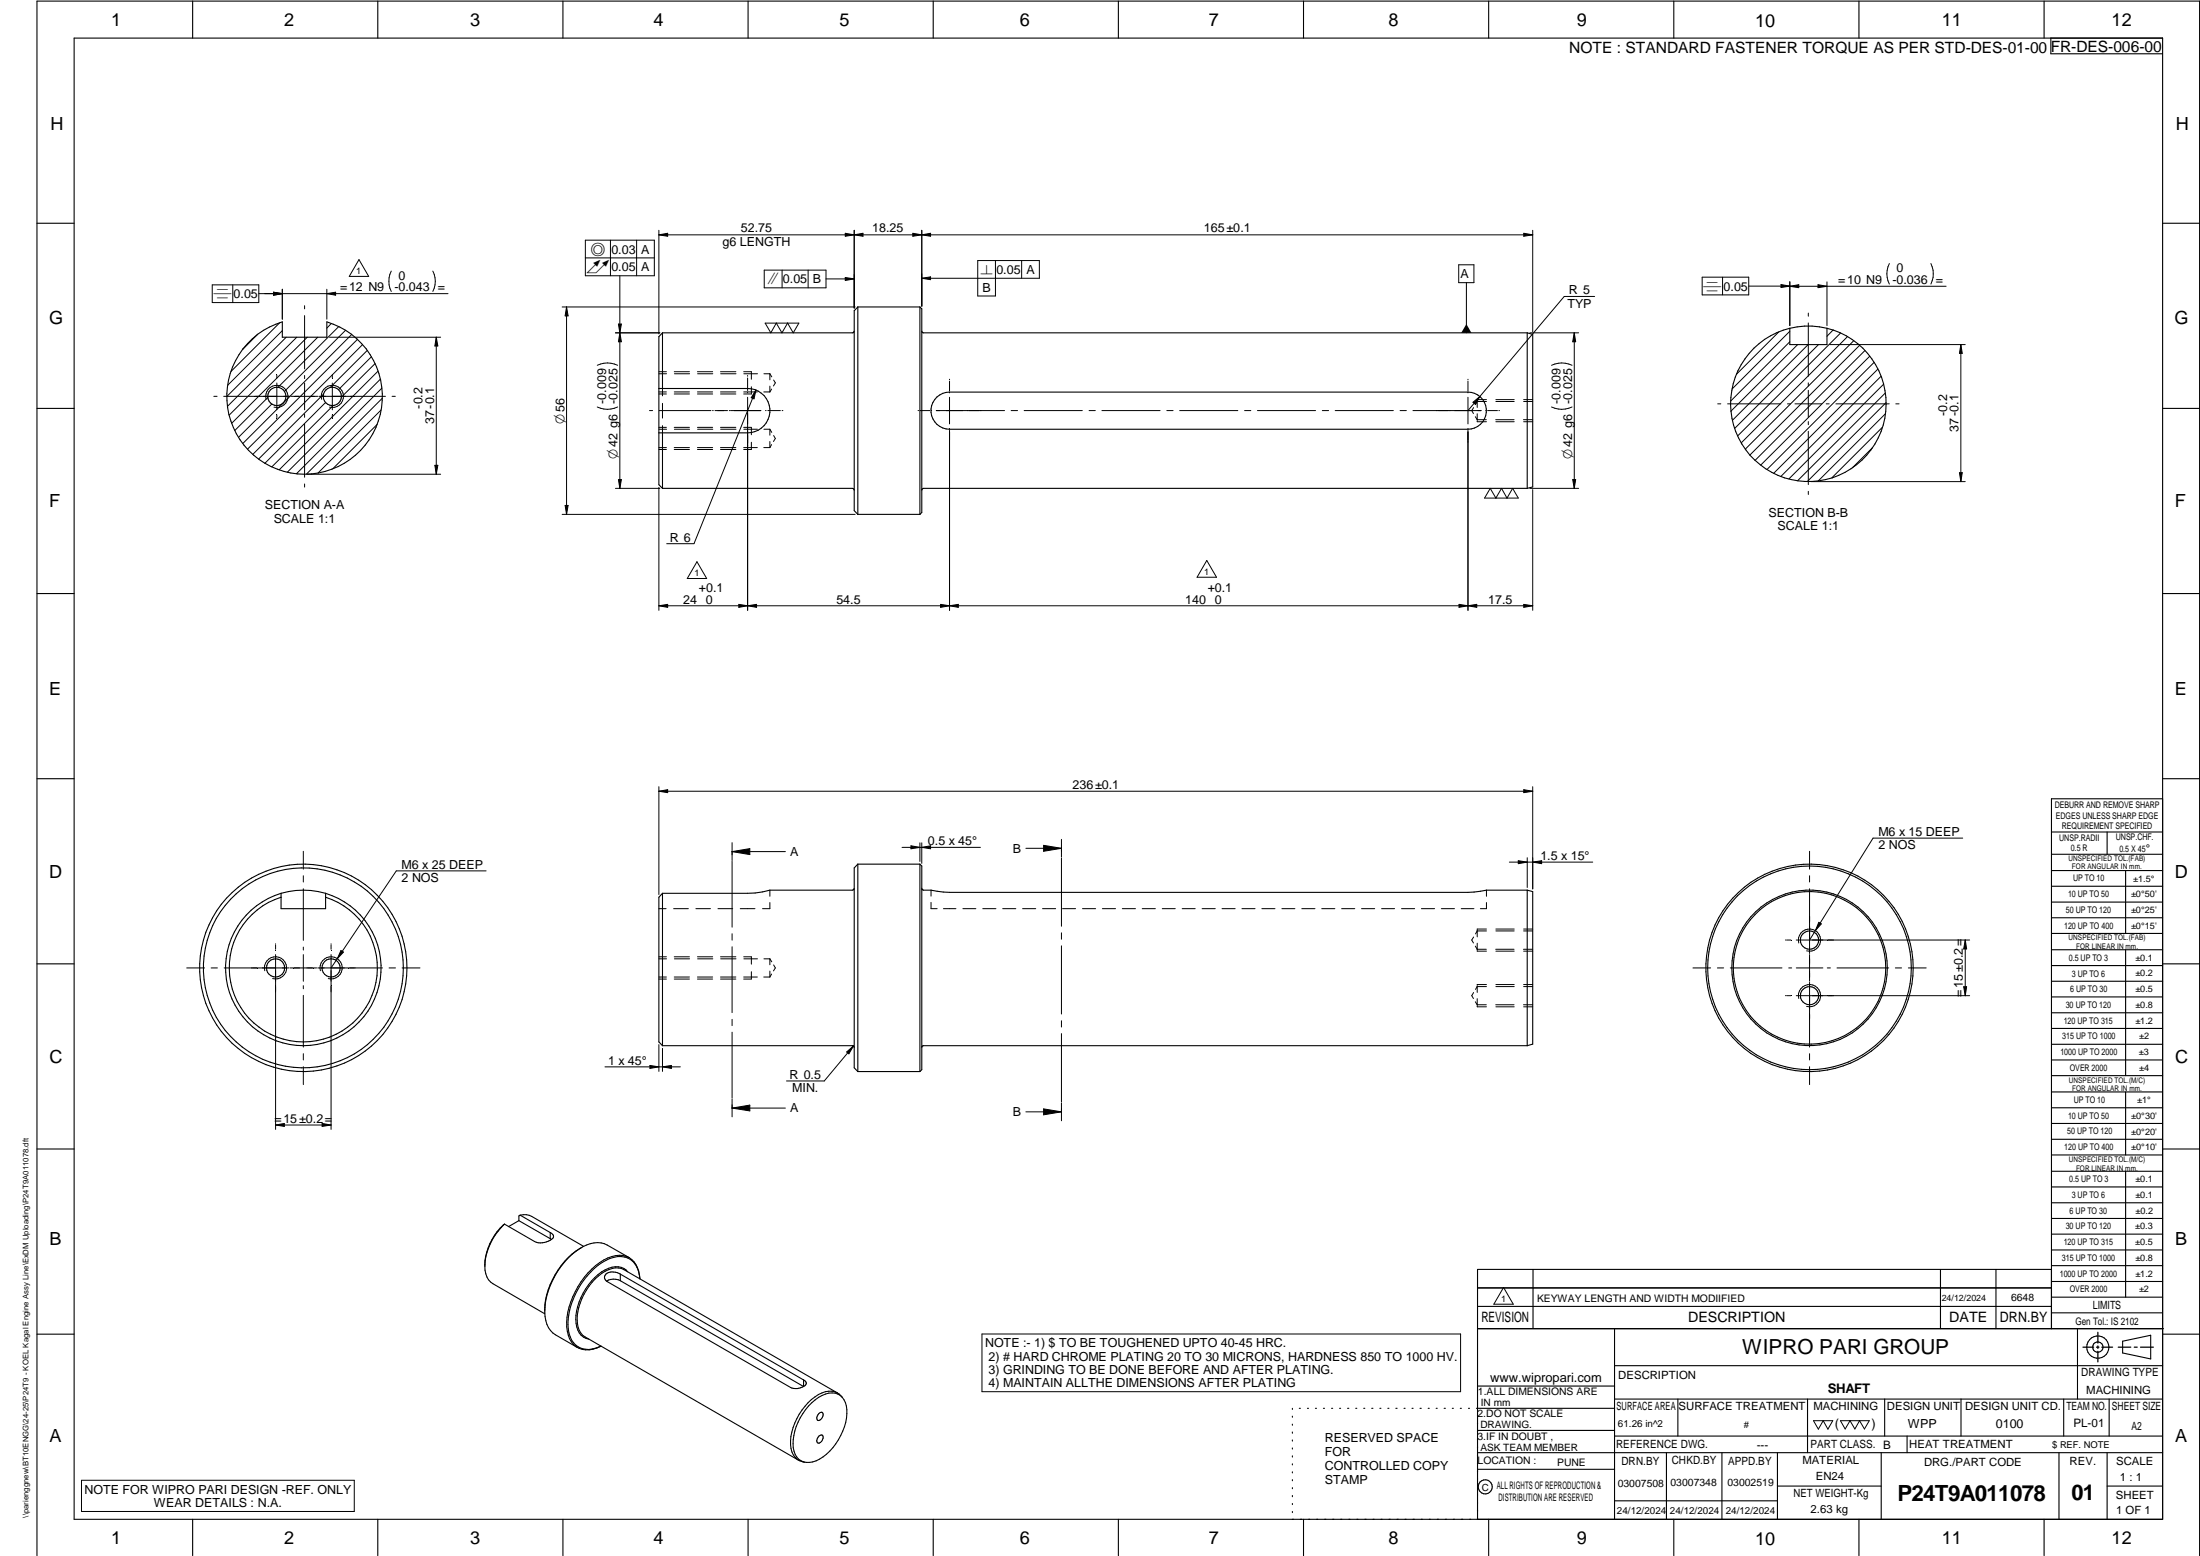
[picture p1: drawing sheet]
<svg xmlns="http://www.w3.org/2000/svg" width="594mm" height="420mm" viewBox="0 0 594 420" stroke-linecap="round" stroke-linejoin="round" font-family="sans-serif">
<g fill="none" stroke="#000" stroke-width=".3">
<path d="M20 10.3h564v400h-564zM52 .3v10M102 .3v10M152 .3v10M202 .3v10M252 .3v10M302 .3v10M352 .3v10M402 .3v10M452 .3v10M502 .3v10M552 .3v10"/>
<path d="M553.8 10.3v4.2h30.1M10 60.3h10M584 60.3h10M66.8 92.8a20.6 20.6 0 0 1 9.4-5.9v4.2h12.1v-4.2a21 21 0 0 1 13 29.1 21 21 0 0 1-30.8 8.4 21 21 0 0 1-3.7-31.6zM178.9 89.9l-1 1v40l1 1M178.9 89.9v15M230.7 89.4l-.3 .4-.2 .1h-51.3M231.6 82.9v56M231.6 82.9l-.9 1v54l.9 1M231.6 82.9h16.8M248.4 82.9v56M248.4 82.9l.5 .5v55l-.5 .5"/>
<path d="M248.9 89.4l.5 .5h163M412.4 89.9l1.5 .4v41.2l-1.5 .4M412.4 89.9v42M483.3 88.6v4.4h10v-4.4M483.3 88.6a21 21 0 0 0-12.3 32.4 21 21 0 0 0 34.6 0 21 21 0 0 0-12.3-32.4M493.3 88.6a20.7 20.7 0 0 0-10 0M10 110.3h10M177.9 104.9h24a6 6 0 0 1 6 6 6 6 0 0 1-6 6h-24M178.9 116.9v15M253 107.2a5 5 0 0 1 3.4-1.3h140a5 5 0 0 1 5 5 5 5 0 0 1-5 5h-140a5 5 0 0 1-4.7-3.2 5 5 0 0 1 1.3-5.5zM584 110.3h10M178.9 131.9h51.3l.5 .5"/>
<path d="M231.6 138.9h16.8M412.4 131.9h-163l-.4 .2-.1 .3M10 160.3h10M584 160.3h10M10 210.3h10M584 215.7h-30v143.1M584 210.3h10M230.7 239.9l-.5 .5h-22.3l-4 .7-2 .1h-23M231.6 233.3v56M231.6 233.3l-.9 1.1v53.9l.9 1M231.6 233.3h16.8M248.4 233.3v56"/>
<path d="M248.4 233.3l.5 .5v55l-.5 .5M248.9 239.9l.1 .2 .4 .3h2l5 .6h140l5-.6M554 224.7h30M554 230.7h30M554 235.1h30M554 239.3h30M569 224.7v6M574 235.1v17M75.9 241.2v4.2h12v-4.2M75.9 241.2a21 21 0 0 0-11.1 32.4 21 21 0 0 0 34.2 0 21 21 0 0 0-11.1-32.4M87.9 241.2a21.8 21.8 0 0 0-12 0M87.9 242.3a20 20 0 0 1 10.2 30.8 20 20 0 0 1-32.4 0 20 20 0 0 1 10.2-30.8"/>
<path d="M178.9 241.2l-1 1.1v39l1 1.1M178.9 241.2v41.2M401.4 240.4h11M412.4 240.4l1.5 .3v41.2l-1.5 .5M412.4 240.4v42M554 243.6h30M554 247.8h30M554 252.1h30M554 256.5h30M574 256.5v33.9M10 260.3h10M554 260.7h30"/>
<path d="M554 265h30M554 269.2h30M554 273.5h30M554 277.7h30M584 260.3h10M178.9 282.4h51.3h.2l.3 .4M231.6 289.3h16.8M412.4 282.4h-163l-.5 .4M554 282h30M554 286.2h30M554 290.4h30M554 294.9h30"/>
<path d="M554 299.1h30M574 294.9v17M10 310.3h10M554 303.4h30M554 307.6h30M554 311.9h30M554 316.3h30M574 316.3v34M584 310.3h10M136.2 330.5a15.2 15.2 0 0 0-5.3 11.3M136.2 330.5a16.3 16.3 0 0 0-5.2 12.5 4.8 4.8 0 0 0 2.1 3.6l14 8.2M136.2 330.5l8.1 4.7a4.5 4.5 0 0 0 5.1-1.1 1.05 1.05 0 0 0-.8-1.3"/>
<path d="M140.1 329.6l-2.8 1.6M140.1 329.6l8.5 4.9M140.5 328.1a4.2 4.2 0 0 1 3.1 .4l14 8M140.5 328.1l-.4 .2v1.3M140.5 328.1l8.1 4.7M148.6 334.5l.3 .2M148.6 332.8v1.7M157 336.9a20.9 20.9 0 0 0-9.9 17.4 6.9 6.9 0 0 0 2.9 6.1l5.9 3.5M169.9 339.6l-5.9-3.4a7.4 7.4 0 0 0-7.8 1.2 21.9 21.9 0 0 0-9.1 15.7M169.9 339.6a6.7 6.7 0 0 1 2.9 5.7 5.7 5.7 0 0 0-5-6 12.3 12.3 0 0 0-9.3 5.3 19.4 19.4 0 0 0-4.9 15.3 5.3 5.3 0 0 0 7.6 4l1.1-.4M169.9 339.6a7.6 7.6 0 0 0-7.9 1.3 21.9 21.9 0 0 0-9 17.4 5.9 5.9 0 0 0 5.1 6.2 8 8 0 0 0 4.2-1M554 320.5h30"/>
<path d="M554 324.8h30M554 329h30M554 333.2h30M554 337.5h30M147.1 353.6v.4M167.5 344l49.5 28.6M167.5 345.8a3.8 3.8 0 0 0-3.7 .1M167.5 344v1.8M167.5 345.8l49.5 28.6M167.5 344a3.2 3.2 0 0 0-4.1 .3 1.2 1.2 0 0 0 .6 1.8l49.5 28.5a3.9 3.9 0 0 0 3.5-.2M169.5 343.4a4.6 4.6 0 0 0-6.1-.5 16.3 16.3 0 0 0-7.8 14.4 4.4 4.4 0 0 0 3.4 4.3M399 358.8h185.2"/>
<path d="M399 352.8h155M399 347.8h155M414 342.8v16M436 358.8v51.5M524 342.8v16M539 342.8v16M554 341.8h30M554 346h30M554 350.3h30M554 354.5h30M554 342.8h-155v67.5M561 358.8v19"/>
<path d="M10 360.3h10M217 372.6v1.8M217 372.6a.9 .9 0 0 1 .8 .9 .9 .9 0 0 1-.8 .9M218.3 379.6a8.6 8.6 0 0 1 7.2-3.4 4.8 4.8 0 0 1 3.2 5.5 15.8 15.8 0 0 1-8.3 12.8 4.2 4.2 0 0 1-6.2-3.6 15.3 15.3 0 0 1 4.1-11.3zM226.1 376.1l-57.6-33.2a6.2 6.2 0 0 0-6.8 1.6 15.8 15.8 0 0 0-5.8 13 4.6 4.6 0 0 0 2.1 3.5l57.6 33.3M226.1 376.1l1.4 1.2M226.1 376.1a5.6 5.6 0 0 0-6 1.1 16.4 16.4 0 0 0-6.6 12.9 4.5 4.5 0 0 0 3.8 4.7M399 374.3h37M436 368.8h148M436 377.8h148M453.1 377.8v10M488.1 377.8v14.5"/>
<path d="M508.9 377.8v10M529.5 377.8v10M557.3 377.8v10M569.5 377.8v10M573.2 362.2l7.6-1.6v6.3l-7.6-1.6zM584 360.3h10M221.1 381.7l.9-.3a1.38 1.38 0 0 1-1.3 2.1 1.36 1.36 0 0 1 .4-1.8zM221.1 387.8l.9-.3a1.47 1.47 0 0 1-1.1 2.2 1.18 1.18 0 0 1 .2-1.9zM349 380.3v.3M349 382.4v.3M349 384.6v.3M349 386.7v.3"/>
<path d="M349 388.8v.3M349 391v.3M349 393.1v.3M349 395.3v.3M349 397.4v.3M349 399.5v.3M350.9 380.3h.2M353.1 380.3h.2M355.2 380.3h.3M357.4 380.3h.3M359.6 380.3h.3M361.7 380.3h.3"/>
<path d="M363.9 380.3h.3M366.1 380.3h.3M368.3 380.3h.2M370.4 380.3h.3M372.6 380.3h.3M374.8 380.3h.3M376.9 380.3h.4M379.1 380.3h.3M381.3 380.3h.3M383.4 380.3h.4M385.6 380.3h.3M387.8 380.3h.3"/>
<path d="M390 380.3h.3M392.2 380.3h.3M394.3 380.3h.3M396.5 380.3h.3M398.7 380.3h37.3M399 386.2h37M399 396.7h37M436 387.8h148M450 392.3v18M465 392.3v18M480 392.3v18M508 392.3v18"/>
<path d="M515 387.8v4.5M556 392.3v18M569 392.3v18M584 392.3h-185M52 410.3v9.7M102 410.3v9.7M152 410.3v9.7M202 410.3v9.7M252 410.3v9.7M302 410.3v9.7M349 401.7v.3M349 403.8v.4"/>
<path d="M349 406v.3M349 408.1v.3M352 410.3v9.7M402 410.3v9.7M436 405.3h44M452 410.3v9.7M480 401.3h28M502 410.3v9.7M552 410.3v9.7M569 401.3h15M10 420v-419.7h584v419.7"/>
<circle cx="74.7" cy="107" r="2.46"/>
<circle cx="89.7" cy="107" r="2.46"/>
<circle cx="488.6" cy="253.9" r="2.46"/>
<circle cx="74.4" cy="261.3" r="2.46"/>
<circle cx="81.9" cy="261.3" r="28"/>
<circle cx="81.9" cy="261.3" r="27"/>
<circle cx="89.4" cy="261.3" r="2.46"/>
<circle cx="488.6" cy="261.3" r="21"/>
<circle cx="488.6" cy="261.3" r="20.6"/>
<circle cx="488.6" cy="261.3" r="27.5"/>
<circle cx="488.6" cy="261.3" r="28"/>
<circle cx="488.7" cy="268.9" r="2.45"/>
<circle cx="566.5" cy="363.8" r="2.99"/>
<circle cx="566.5" cy="363.7" r="1.41"/>
<circle cx="401.1" cy="401.5" r="1.9"/>
</g>
<g fill="none" stroke="#000" stroke-width=".27">
<path d="M57.3 76.9h12.6v4.8h-12.6zM62.9 76.9v4.8M69.9 79.3h51.1M73.9 78.9l2.3 .4-2.3 .4zM76.2 78.1v8.1M88.3 78.1v8.1M88.3 79.3l2.3-.4v.8zM96.9 70.1l2.7 4.5h-5.3zM105.7 73.2a6.3 6.3 0 0 0 0 5.5M116.9 73.2a5.9 5.9 0 0 1 0 5.5M158.1 69.6h18.6M158.1 64.9h18.6v9.6h-18.6z"/>
<path d="M164.8 64.9v9.6M167.4 74.5v57.4M171.9 64.9v9.6M177.9 62.2v28M177.9 63.4l2.4-.4v.8zM177.9 63.4h236M206.4 72.9h16.6v4.8h-16.6zM211.2 72.9v4.8M218.2 72.9v4.8M223 75.3h7.7M228.3 63l2.4 .4-2.4 .4zM228.3 74.9l2.4 .4-2.4 .4z"/>
<path d="M230.7 62.2v21M230.7 63.4l2.3-.4v.8zM246.5 63l2.4 .4-2.4 .4zM248.9 62.2v20.5M248.9 75.1l2.4-.3v.7zM248.9 63.4l2.4-.4v.8zM268.8 70.4v9.5h-4.8v-9.5h16.7v4.7h-31.8M275.9 70.4v4.7M393.9 71.5h4.1v4.8h-4.1zM396 76.3v13.6M411.5 63l2.4 .4-2.4 .4zM413.9 62.2v27.4"/>
<path d="M459.6 74.8h12.6v4.8h-12.6zM465.2 74.8v4.8M472.2 77.3h11.1M480.9 76.8l2.4 .5-2.4 .3zM483.3 77.3l2.4-.4v.8zM483.3 76v11.9M483.3 77.3h42.2M490.9 76.9l2.4 .4-2.4 .4zM493.3 76.1v11.8M510.2 71.2a6 6 0 0 0 0 5.5M521.4 71.2a6.4 6.4 0 0 1 0 5.5M69.5 90.4l-3.9 3.9"/>
<path d="M75.5 87.2l-13.1 13.1M76.2 89.3l-14.7 14.8M77.3 91.1l-16.1 16M80.1 91.1l-18.7 18.6M82.2 82.5v.9M82.2 85.2v14.4M83 91.1l-21.1 21M85.8 91.1l-23.2 23.2M89 91.1h30M89.5 87.3l-1.2 1.3M91.5 88.2l-16.4 16.4M93.3 89.2l-16.5 16.5"/>
<path d="M94.9 90.3l-29.3 29.5M96.5 91.7l-29.7 29.6M97.9 93l-29.6 29.7M99.2 94.6l-10.1 10M100.3 96.4l-8.9 8.8M101.3 98.2l-9.1 9.1M117.8 91.1l.4 2.3h-.8zM117.8 91.1v37M151.8 82.9h79.1M153 82.9l.4 2.4h-.8zM153 82.9v56M161.3 98.6a6.3 6.3 0 0 1 5.5 0"/>
<path d="M166.2 89.9h12M167 87.5h.8l-.4 2.4zM167.4 89.9l.4 2.4h-.8zM206.6 87.2h9.1l-1.5 2.7-1.5-2.7-1.5 2.7-1.6-2.7-1.5 2.7zM413.1 89.9h13.2M419 98.6a6.4 6.4 0 0 1 5.5 0M425.1 89.9l.4 2.4h-.8zM425.1 89.9v42M430.6 80.1h-8.2l-26 30.8M480.3 89.6l-11.4 11.4M483.3 89.5l-15.6 15.6M483.3 92.3l-15.9 16"/>
<path d="M485.4 93l-18 18M488.3 93l-20.5 20.5M488.3 84.5v.9M488.3 87.2v14.4M491.1 93l-22.7 22.7M494.1 93h36.6M495 89.1l-1.7 1.7M497 89.9l-27.8 27.8M498.9 90.9l-28.7 28.7M500.6 92l-29.3 29.3M502.2 93.3l-29.6 29.6M503.6 94.7l-29.6 29.6"/>
<path d="M504.9 96.2l-29.5 29.4M506.1 97.8l-29 29M507.1 99.7l-28.1 28.1M529.5 93l.4 2.4h-.8zM529.5 93v37M57.7 107h.9M60.4 107h18M71.8 107.8a3 3 0 0 1 2.6-3.8 3 3 0 0 1 3.3 3.3 3 3 0 0 1-3.7 2.6M72.3 107.3l-8.9 8.9M73.4 109.1l-9 9M74.8 101.3v.8M74.8 103.4v7.3"/>
<path d="M74.8 112v.8M78.6 107h7.2M82.2 103.4v7.3M82.2 101.4v.8M82.2 111.8v.9M82.2 114.5v14.4M86.1 107h18M86.9 107.8a3 3 0 0 1 2.6-3.7 3 3 0 0 1 3.2 3.2 3 3 0 0 1-3.7 2.6M87.4 106.4l-17.6 17.6M87.9 108.7l-16.4 16.4M89.7 101.3v.8M89.7 103.4v7.3"/>
<path d="M89.7 112v.8M90 109.5l-16.6 16.6M101.8 114.6l-12 12M102.1 100.2l-26.7 26.7M102.7 102.4l-25.1 25.1M102.9 110.7l-17 17M103.1 104.8l-23.1 23.1M103.2 107.5l-20.4 20.5M105.9 107h.9M161.3 109.9a6.3 6.3 0 0 0 5.5 0M175.4 110.9h.8M177.9 100.4h2.1"/>
<path d="M177.9 106.4h2.1M177.9 105.8h2.1M177.9 115.4h2.1M177.9 100.9h2.1M177.9 115.9h2.1M178 110.9h14M178.9 104.9v2M178.9 108.9v4M178.9 114.9v2M182.1 100.4h4.1M182.1 106.4h4.1M182.1 105.8h4.1"/>
<path d="M182.1 115.4h4.1M182.1 100.9h4.1M182.1 115.9h4.1M188.3 100.4h4.1M188.3 106.4h4.1M188.3 105.8h4.1M188.3 115.4h4.1M188.4 100.9h4.1M188.4 115.9h4.1M192.4 110.9h.2M193.1 110.9h3.4M194.6 100.4h4.1"/>
<path d="M194.6 106.4h4.1M194.6 105.8h4.1M194.6 115.4h4.1M194.6 100.9h4.1M194.6 115.9h4.1M196.9 110.9h.2M197.3 110.9h8.2M200.8 100.4h2.1v2M200.8 115.4h2.1v2M200.8 105.8h3.7M200.9 100.9h3.6M200.9 115.9h3.6"/>
<path d="M201.9 101.4v.2M201.9 102.1v3.4M201.9 105.9v.2M201.9 107.3v57.5M202.9 104.4v2h-2.1M202.9 119.4v2h-2.1M204.1 105.3l-16.7 41.5h-7.4M204.1 105.3l-.5 2.4-.7-.3zM206.2 105.8h1.7M206.3 100.9h1.6M206.3 115.9h1.6M206.7 110.9h.2"/>
<path d="M207.3 110.9h3.4M207.9 100.9l.5 .9M207.9 115.9l.5 .9M207.9 100.9v1.7M207.9 104.3v1.5M207.9 115.9v1.6M207.9 119.2v1.7M208.4 105.1l-.5 .7M208.9 102.6l.5 .8-.5 .8M208.9 117.6l.5 .8-.5 .8M211.2 110.9h.2M247.9 110.9h.2"/>
<path d="M248.4 110.9h2.7M251.5 110.9h.1M256.4 102.4v.2M256.4 103v2.6M256.4 106v.1M256.4 107.3v7.2M256.4 115.7v.1M256.4 116.2v48.6M271.3 110.9h-18.5M273 110.9h1.8M276.6 110.9h15.7M294.1 110.9h1.7"/>
<path d="M297.6 110.9h15.7M315.1 110.9h1.7M318.6 110.9h15.7M336.1 110.9h1.7M339.5 110.9h15.8M357.1 110.9h1.7M360.5 110.9h15.8M378.1 110.9h1.7M381.5 110.9h18.5M396.4 107.3v7.2M396.4 102.4v.2M396.4 103v2.6"/>
<path d="M396.4 106v.1M396.4 115.7v.1M396.4 116.2v48.6M397.8 108.6l1.8-1.5-1.2 2.1zM397.9 110.1l-.5 .8 .5 .8M398.4 112.5l.5 .8h2.5M398.9 111.7v1.8M398.9 108.2v1.8M398.9 113.7l2.5 .2M401.2 110.9h.1M401.4 107.9l-2.5 .1M401.4 108.4h-2.5l-.5 .8"/>
<path d="M401.7 110.9h2.7M403.9 113.3h4.9M403.9 108.4h5M403.9 113.9h5M403.9 107.9h5M404.7 110.9h.2M411.4 113.3h2.5M411.4 108.4h2.5M411.4 113.9h2.5M411.4 107.9h2.5M419 109.9a6.4 6.4 0 0 0 5.5 0M463.8 109.1h.9"/>
<path d="M466.5 109.1h14.4M482.7 109.1h.8M484.7 109.1h7.2M488.3 113.8v.9M488.3 116.5v14.4M488.3 103.4v.8M488.3 105.4v7.2M493.1 109.1h.8M495.8 109.1h14.4M508 101.6l-27.1 27.1M508.3 115.4l-13.6 13.6M508.6 103.8l-25.5 25.5"/>
<path d="M509.1 106.1l-23.7 23.7M509.1 111.7l-18.1 18.1M509.3 108.7l-21.2 21.3M511.9 109.1h.9M82.2 130.7v.8M83 128.1h36M117.4 125.6h.8l-.4 2.5zM151.8 138.9h79.1M152.6 136.5h.8l-.4 2.4zM166.2 131.9h12M167 129.5h.8l-.4 2.4zM177.9 120.9h2.1"/>
<path d="M177.9 121.4h2.1M177.9 131.6v33.2M182.1 120.9h4.1M182.1 121.4h4.1M188.3 120.9h4.1M188.3 121.4h4.1M194.6 120.9h4.1M194.6 121.4h4.1M200.8 120.9h3.7M206.2 120.9h1.7M208.4 120.1l-.5 .8M402.4 131.9l1.5 2.6 1.6-2.6 1.4 2.6 1.6-2.6 1.5 2.6h-9.1z"/>
<path d="M413.1 131.9h13.2M413.9 132.2v32.6M424.7 129.5h.8l-.4 2.4zM488.3 132.7v.8M489 130h41.7M505.7 120.9l-5.5 5.4M529.1 127.6h.8l-.4 2.4zM188.2 151.7l2.6 4.5h-5.2zM325.9 151.3l2.6 4.6h-5.2zM177.9 163.6l2.4-.4v.8zM177.9 163.6h236M199.5 163.2l2.4 .4-2.4 .4z"/>
<path d="M201.9 163.6l2.4-.4v.8zM254 163.2l2.4 .4-2.4 .4zM256.4 163.6l2.4-.4v.8zM394 163.2l2.4 .4-2.4 .4zM396.4 163.6l2.4-.4v.8zM411.5 163.2l2.4 .4-2.4 .4zM177.9 212.4v29.2M177.9 213.7h236M177.9 213.7l2.4-.5v.8zM411.5 213.2l2.4 .5-2.4 .3zM413.9 212.4v27.6M81.9 229.9v4.8"/>
<path d="M81.9 236.5v1.7M81.9 240v13.9M131.3 235.2h-24.3l-17.6 26.2M197.7 227.5v4.9M197.7 230h14.4M197.7 230l4.8-.8v1.6zM197.7 232.6v17.8M243.6 228.8h21.1M246 228.4l2.4 .4-2.4 .4zM248.4 227.6v5M248.9 227.6v5.5M248.9 228.8l2.4-.4v.8z"/>
<path d="M277 229.1h9.6M281.8 228.3l4.8 .8-4.8 .8zM286.6 226.7v4.7M286.6 231.7v18.4M407.6 232.8h22.5M410 232.4l2.4 .4-2.4 .4zM412.4 231.6v8M413.9 232.8l2.4-.4v.8zM488.6 229.9v4.8M488.6 236.5v1.7M488.6 240v17.5M530 226.3h-24.2l-17.2 27.5"/>
<path d="M74.4 254.8v.1M74.4 255.1v1.2M74.4 257.8v47.2M81.9 255.7v.8M81.9 257.8v7.2M89.4 254.8v.1M89.4 255.1v1.2M89.4 257.8v47.2M92.1 256.7l.6 .4-1.6 1.8zM177.9 258.4h2.1M177.9 258.9h2.1M177.9 245.4h2"/>
<path d="M181.9 245.4h4M182.1 258.4h4.1M182.1 258.9h4.1M187.9 245.4h3.9M188.3 258.4h4.1M188.4 258.9h4.1M193.9 245.4h4M194.6 258.4h4.1M194.6 258.9h4.1M197.7 252.1v1.8M197.7 255.7v17.7M199.9 245.4h4"/>
<path d="M200.8 258.4h2.1v1.9M204.5 258.9h-3.6M206.3 258.9h1.6M207.9 258.9l.5 .8M207.9 243.7v1.7h-2M207.9 240.4v1.6M207.9 258.9v1.6M251.4 243.7v1.7h1.7M251.4 240.4v1.6M254.8 245.4h3.3M260 245.4h3.5M265.4 245.4h3.5"/>
<path d="M270.8 245.4h3.5M276.1 245.4h3.6M281.5 245.4h3.6M286.6 251.9v1.7M286.6 255.4v18.4M286.9 245.4h3.5M292.3 245.4h3.6M297.7 245.4h3.5M303.1 245.4h3.5M308.4 245.4h3.6M313.9 245.4h3.5M319.2 245.4h3.5"/>
<path d="M324.6 245.4h3.6M330 245.4h3.5M335.4 245.4h3.5M340.7 245.4h3.6M346.2 245.4h3.5M351.5 245.4h3.6M356.9 245.4h3.6M362.3 245.4h3.5M367.7 245.4h3.5M373.1 245.4h3.5M378.5 245.4h3.5M383.8 245.4h3.6"/>
<path d="M389.2 245.4h3.6M394.6 245.4h3.4M397.9 253l-.5 .8 .5 .8M398.4 255.5l.5 .8h2.5M398.9 251.2v1.8M398.9 256.7v.1h2.5M398.9 254.7v1.8M401.4 250.9l-2.5 .1M401.4 251.4h-2.5l-.5 .8M401.4 243.7v1.7h-1.7M401.4 240.4v1.6M403.9 256.3h4.9"/>
<path d="M403.9 256.8h5M403.9 250.9h5M403.9 251.4h5M411.4 256.3h2.5M411.4 256.8h2.5M411.4 250.9h2.5M411.4 251.4h2.5M482.1 253.8h.1M482.4 253.8h1.2M485 253.8h46.9M488.6 257.8v7.2M490.2 251.3a3 3 0 0 1 1.2 3.7 3 3 0 0 1-3.6 1.8"/>
<path d="M490.2 251.3a3 3 0 0 0-3.4 .2 3 3 0 0 0-1.1 3.1M491.1 249l.7 .5-1.6 1.8zM530.7 253.8l.4 2.4h-.8zM530.7 253.8v15.1M50.4 261.4h4.8M57 261.4h1.7M60.5 261.4h17.5M71.5 262.1a3 3 0 0 1 2.6-3.7 3 3 0 0 1 3.3 3.2 3 3 0 0 1-3.8 2.6M78.3 261.4h7.2M81.9 266.1v.9M81.9 268.8v13.9M85.8 261.4h17.5"/>
<path d="M86.5 262.1a2.99 2.99 0 0 1 2.6-3.7 2.99 2.99 0 0 1 3.3 3.2 2.99 2.99 0 0 1-3.8 2.6M105.1 261.4h1.7M108.6 261.4h4.8M177.9 264.4h2.1M177.9 263.8h2.1M182.1 264.4h4.1M182.1 263.8h4.1M188.3 264.4h4.1M188.3 263.8h4.1M194.6 264.4h4.1M194.6 263.8h4.1M197.7 275.3v1.6"/>
<path d="M197.7 278.7v17.8M202.9 262.4v2h-2.1M204.5 263.8h-3.7M206.2 263.8h1.7M207.9 262.2v1.6M208.4 263l-.5 .8M208.9 260.6l.5 .8-.5 .8M286.6 275.6v1.7M286.6 279.1v18.5M397.9 268l-.5 .9 .5 .7M398.4 270.5l.5 .8h2.5M398.9 266.2v1.8"/>
<path d="M398.9 271.7v.2h2.5M398.9 269.7v1.8M401.4 265.9l-2.5 .1M401.4 266.4h-2.5l-.5 .8M403.9 271.3h4.9M403.9 271.9h5M403.9 265.9h5M403.9 266.4h5M411.4 271.3h2.5M411.4 271.9h2.5M411.4 265.9h2.5M411.4 266.4h2.5"/>
<path d="M457.2 261.4h4.7M463.8 261.4h1.6M467.2 261.4h14M482.1 268.9h.1M482.4 268.9h1.2M483 261.4h.8M485 261.4h7.2M485 268.9h46.9M485.7 269.6a3 3 0 0 1 2.7-3.7 3 3 0 0 1 3.2 3.2 3 3 0 0 1-3.8 2.6M488.6 265.3v17.4M493.4 261.4h.9M496.1 261.4h13.9"/>
<path d="M511.8 261.4h1.7M515.3 261.4h4.8M530.3 266.4h.8l-.4 2.5zM81.9 284.5v1.7M81.9 288v4.9M163.4 288.1h20.3M175.5 287.7l2.4 .4-2.4 .4zM177.9 282.1v7.2M178.9 288.1l2.4-.4v.8zM178.9 283.1v6.2M197.7 299.2l4.8-.8v1.6zM197.7 296.8v4.8"/>
<path d="M197.7 299.2h14.4M228.6 284.1l1.9-1.7-1.3 2.2zM230.5 282.4l-7.9 9.5h-10.2M281.8 299.4l4.8 .8-4.8 .8zM286.6 297.8v4.8M488.6 284.5v1.7M488.6 288v4.9M74.4 303.8h15M74.4 303.8l2.4-.4v.8zM87 303.4l2.4 .4-2.4 .4zM277 300.2h9.6M406 347.6l2.6 4.6h-5.2z"/>
<path d="M265.2 360.2h129.2v15.6h-129.2zM22 399.7h73.7v8.4h-73.7zM489.7 383.6h5.2l-1.3 2.3-1.3-2.3-1.3 2.3zM497 383.6h7.8l-1.3 2.3-1.3-2.3-1.3 2.3-1.3-2.3-1.3 2.3z"/>
</g>
<path d="M566.5 359.7v3M562.5 363.8h2.9M566.1 363.8h.7M566.5 363.4v.7M566.5 364.9v2.8M567.6 363.8h2.9M572 363.8h3.4M576.3 363.8h.8M578 363.8h3.5" fill="none" stroke="#000" stroke-width=".34"/>
<g fill="#000">
<path d="M73.9 78.9l2.3 .4-2.3 .4zM88.3 79.3l2.3-.4v.8zM177.9 63.4l2.4-.4v.8zM228.3 63l2.4 .4-2.4 .4zM228.3 74.9l2.4 .4-2.4 .4zM230.7 63.4l2.3-.4v.8zM246.5 63l2.4 .4-2.4 .4zM248.9 63.4l2.4-.4v.8zM248.9 75.1l2.4-.3v.7zM411.5 63l2.4 .4-2.4 .4zM480.9 76.8l2.4 .5-2.4 .3zM483.3 77.3l2.4-.4v.8z"/>
<path d="M490.9 76.9l2.4 .4-2.4 .4zM117.8 91.1l.4 2.3h-.8zM153 82.9l.4 2.4h-.8zM167.4 89.9l.4 2.4h-.8zM167 87.5h.8l-.4 2.4zM396 87.5l1.3 2.4h-2.7zM425.1 89.9l.4 2.4h-.8zM529.5 93l.4 2.4h-.8zM204.1 105.3l-.5 2.4-.7-.3zM397.8 108.6l1.8-1.5-1.2 2.1zM117.4 125.6h.8l-.4 2.5zM152.6 136.5h.8l-.4 2.4z"/>
<path d="M167 129.5h.8l-.4 2.4zM424.7 129.5h.8l-.4 2.4zM529.1 127.6h.8l-.4 2.4zM177.9 163.6l2.4-.4v.8zM199.5 163.2l2.4 .4-2.4 .4zM201.9 163.6l2.4-.4v.8zM254 163.2l2.4 .4-2.4 .4zM256.4 163.6l2.4-.4v.8zM394 163.2l2.4 .4-2.4 .4zM396.4 163.6l2.4-.4v.8zM411.5 163.2l2.4 .4-2.4 .4zM177.9 213.7l2.4-.5v.8z"/>
<path d="M411.5 213.2l2.4 .5-2.4 .3zM197.7 230l4.8-.8v1.6zM246 228.4l2.4 .4-2.4 .4zM248.9 228.8l2.4-.4v.8zM281.8 228.3l4.8 .8-4.8 .8zM410 232.4l2.4 .4-2.4 .4zM413.9 232.8l2.4-.4v.8zM92.1 256.7l.6 .4-1.6 1.8zM491.1 249l.7 .5-1.6 1.8zM530.7 253.8l.4 2.4h-.8zM530.3 266.4h.8l-.4 2.5zM175.5 287.7l2.4 .4-2.4 .4z"/>
<path d="M178.9 288.1l2.4-.4v.8zM197.7 299.2l4.8-.8v1.6zM228.6 284.1l1.9-1.7-1.3 2.2zM74.4 303.8l2.4-.4v.8zM87 303.4l2.4 .4-2.4 .4zM281.8 299.4l4.8 .8-4.8 .8z"/>
</g>
<text font-size="6" x="512.4" y="405.2">P24T9A011078</text>
<text font-size="5.9" x="559.4" y="405.1">01</text>
<text font-size="5.6" x="470.5" y="365.5">WIPRO PARI GROUP</text>
<g font-size="4.9">
<text x="30" y="6.9">1</text>
<text x="76.7" y="6.9">2</text>
<text x="127" y="6.9">3</text>
<text x="176.5" y="6.9">4</text>
<text x="226.7" y="6.9">5</text>
<text x="275.4" y="6.9">6</text>
<text x="326.4" y="6.9">7</text>
<text x="375" y="6.9">8</text>
<text x="425.8" y="6.9">9</text>
<text x="473.9" y="7.3">10</text>
<text x="524.3" y="6.9">11</text>
<text x="570.2" y="6.9">12</text>
<text x="13.6" y="35.1">H</text>
<text x="587.6" y="35.1">H</text>
<text x="13.2" y="87.5">G</text>
<text x="587.2" y="87.5">G</text>
<text x="13.2" y="137">F</text>
<text x="587.2" y="137">F</text>
<text x="13.2" y="187.6">E</text>
<text x="587.2" y="187.6">E</text>
<text x="13.2" y="237">D</text>
<text x="587.2" y="237">D</text>
<text x="13.4" y="287.1">C</text>
<text x="587.4" y="287.1">C</text>
<text x="13.4" y="336.2">B</text>
<text x="587.4" y="336.2">B</text>
<text x="13.4" y="389.3">A</text>
<text x="587.4" y="389.3">A</text>
<text x="30" y="416.9">1</text>
<text x="76.7" y="416.9">2</text>
<text x="127" y="416.9">3</text>
<text x="176.5" y="416.9">4</text>
<text x="226.7" y="416.9">5</text>
<text x="275.4" y="416.9">6</text>
<text x="326.4" y="416.9">7</text>
<text x="375" y="416.9">8</text>
<text x="425.8" y="416.9">9</text>
<text x="473.9" y="417.3">10</text>
<text x="524.3" y="416.9">11</text>
<text x="570.2" y="416.9">12</text>
</g>
<g font-size="4.2">
<text x="423.7" y="14.3">NOTE : STANDARD FASTENER TORQUE AS PER STD-DES-01-00</text>
<text x="553.8" y="14">FR-DES-006-00</text>
</g>
<g font-size="3.9">
<text x="400" y="357.1">REVISION</text>
<text x="455.9" y="357.1">DESCRIPTION</text>
<text x="526.4" y="357.1">DATE</text>
<text x="540" y="357.1">DRN.BY</text>
</g>
<g font-size="3.7">
<text x="159.5" y="68.5">a</text>
<text x="158.3" y="73.2">_</text>
<text x="207.3" y="76.5">i</text>
<text x="264.7" y="74">n</text>
<text x="57.6" y="80.5">d</text>
<text x="459.9" y="78.4">d</text>
<text x="152.4" y="114.4" transform="rotate(-90 152.4 114.4)">O56</text>
<text x="166.8" y="124" transform="rotate(-90 166.8 124)">O42 g6</text>
<text x="424.5" y="124" transform="rotate(-90 424.5 124)">O42 g6</text>
</g>
<text font-size="3.6" x="493.6" y="376.1">SHAFT</text>
<g font-size="3.5">
<text x="402.4" y="373.3">www.wipropari.com</text>
<text x="495.5" y="385.6">(</text>
<text x="505.4" y="385.6">)</text>
</g>
<g font-size="3.4">
<text x="200.1" y="62.8">52.75</text>
<text x="235.5" y="62.8">18.25</text>
<text x="325.1" y="62.8">165±0.1</text>
<text x="165.1" y="68.5">0.03 A</text>
<text x="195.1" y="66.4">g6 LENGTH</text>
<text x="107.6" y="75.6">0</text>
<text x="165.1" y="73.2">0.05 A</text>
<text x="211.4" y="76.5">0.05 B</text>
<text x="269.1" y="74">0.05 A</text>
<text x="394.4" y="75.1">A</text>
<text x="496.4" y="76.7">=10 N9</text>
<text x="511" y="76.7">-0.036 =</text>
<text x="512.1" y="73.6">0</text>
<text x="63.1" y="80.5">0.05</text>
<text x="91.9" y="78.7">=12 N9</text>
<text x="106.5" y="78.7">-0.043 =</text>
<text x="265.3" y="78.7">B</text>
<text x="423.2" y="83.1">TYP</text>
<text x="423.7" y="79.5">R 5</text>
<text x="465.4" y="78.4">0.05</text>
<text x="114.1" y="110.3" transform="rotate(-90 114.1 110.3)">-0.2</text>
<text x="163.7" y="109.1" transform="rotate(-90 163.7 109.1)">-0.009</text>
<text x="166.8" y="109.1" transform="rotate(-90 166.8 109.1)">-0.025</text>
<text x="421.4" y="109.1" transform="rotate(-90 421.4 109.1)">-0.009</text>
<text x="424.5" y="109.1" transform="rotate(-90 424.5 109.1)">-0.025</text>
<text x="525.8" y="112.3" transform="rotate(-90 525.8 112.3)">-0.2</text>
<text x="117.2" y="114.6" transform="rotate(-90 117.2 114.6)">37-0.1</text>
<text x="528.9" y="116.5" transform="rotate(-90 528.9 116.5)">37-0.1</text>
<text x="71.5" y="137.5">SECTION A-A</text>
<text x="73.9" y="141.1">SCALE 1:1</text>
<text x="477.6" y="139.5">SECTION B-B</text>
<text x="480" y="143.1">SCALE 1:1</text>
<text x="180.9" y="146.2">R 6</text>
<text x="188.7" y="159.9">+0.1</text>
<text x="326.1" y="159.9">+0.1</text>
<text x="184.5" y="163">24</text>
<text x="190.6" y="163">0</text>
<text x="225.8" y="163">54.5</text>
<text x="320" y="163">140</text>
<text x="328.1" y="163">0</text>
<text x="401.9" y="163">17.5</text>
<text x="289.6" y="213">236±0.1</text>
<text x="507.2" y="225.7">M6 x 15 DEEP</text>
<text x="213.4" y="231.1">A</text>
<text x="250.6" y="228.2">0.5 x 45°</text>
<text x="273.5" y="230.3">B</text>
<text x="416" y="232.2">1.5 x 15°</text>
<text x="507.2" y="229.3">2 NOS</text>
<text x="108.5" y="234.6">M6 x 25 DEEP</text>
<text x="108.5" y="238.2">2 NOS</text>
<text x="530" y="269.2" transform="rotate(-90 530 269.2)">=15±0.2=</text>
<text x="164.2" y="287.5">1 x 45°</text>
<text x="213.2" y="291.3">R 0.5</text>
<text x="213.9" y="294.9">MIN.</text>
<text x="74.1" y="303.1">=15±0.2=</text>
<text x="213.4" y="300.4">A</text>
<text x="273.5" y="301.4">B</text>
<text x="266" y="363.8">NOTE :- 1) $ TO BE TOUGHENED UPTO 40-45 HRC.</text>
<text x="266.9" y="367.4">2) # HARD CHROME PLATING 20 TO 30 MICRONS, HARDNESS 850 TO 1000 HV.</text>
<text x="266.9" y="371">3) GRINDING TO BE DONE BEFORE AND AFTER PLATING.</text>
<text x="266.9" y="374.6">4) MAINTAIN ALLTHE DIMENSIONS AFTER PLATING</text>
<text x="357.8" y="389.5">RESERVED SPACE</text>
<text x="515.2" y="385.7">WPP</text>
<text x="538.9" y="385.6">0100</text>
<text x="357.8" y="393.3">FOR</text>
<text x="357.8" y="397">CONTROLLED COPY</text>
<text x="357.8" y="400.8">STAMP</text>
<text x="22.8" y="403.3">NOTE FOR WIPRO PARI DESIGN -REF. ONLY</text>
<text x="41.6" y="406.9">WEAR DETAILS : N.A.</text>
</g>
<g font-size="3.1">
<text x="565.1" y="353.5">LIMITS</text>
<text x="562" y="371.7">DRAWING TYPE</text>
<text x="437" y="372.3">DESCRIPTION</text>
<text x="563.4" y="376.3">MACHINING</text>
<text x="436.5" y="380.8">SURFACE AREA</text>
<text x="453.3" y="380.8">SURFACE TREATMENT MACHINING</text>
<text x="509.5" y="380.8">DESIGN UNIT DESIGN UNIT CD.</text>
<text x="558" y="380.6">TEAM NO.</text>
<text x="570.3" y="380.7">SHEET SIZE</text>
<text x="559.9" y="385.4">PL-01</text>
<text x="575.6" y="386.1">A2</text>
<text x="436.4" y="391.1">REFERENCE DWG.</text>
<text x="437.8" y="395.5">DRN.BY</text>
<text x="451.4" y="395.4">CHKD.BY</text>
<text x="466.6" y="395.5">APPD.BY</text>
<text x="474.4" y="391.4">---</text>
<text x="486.7" y="395.4">MATERIAL</text>
<text x="488.9" y="390.9">PART CLASS. B</text>
<text x="515.6" y="390.9">HEAT TREATMENT</text>
<text x="519.6" y="395.9">DRG./PART CODE</text>
<text x="558.9" y="395.5">REV.</text>
<text x="571.4" y="395.6">SCALE</text>
<text x="490.3" y="399.7">EN24</text>
<text x="572.5" y="399.9">1 : 1</text>
<text x="484.3" y="404.2">NET WEIGHT-Kg</text>
<text x="571.4" y="404.7">SHEET</text>
<text x="488.9" y="408.6">2.63 kg</text>
<text x="571.4" y="408.8">1 OF 1</text>
</g>
<text font-size="3" x="579.5" y="230.1">°</text>
<g font-size="2.8">
<text x="415.1" y="351.5">KEYWAY LENGTH AND WIDTH MODIIFIED</text>
<text x="543" y="351.4">6648</text>
<text x="560.4" y="357.7">Gen Tol.: IS 2102</text>
<text x="399.1" y="376.6">1.ALL DIMENSIONS ARE</text>
<text x="399" y="382.7">2.DO NOT SCALE</text>
<text x="399" y="388.7">3.IF IN DOUBT ,</text>
<text x="399" y="395.4">LOCATION :</text>
<text x="420.5" y="396">PUNE</text>
<text x="404.2" y="402">ALL RIGHTS OF REPRODUCTION &amp;</text>
<text x="436.8" y="401.5">03007508</text>
<text x="451.1" y="401.3">03007348</text>
<text x="466.5" y="401.2">03002519</text>
<text x="404.7" y="405.4">DISTRIBUTION ARE RESERVED</text>
</g>
<g font-size="2.7">
<text x="399.9" y="379.7">IN mm</text>
<text x="399.7" y="385.7">DRAWING.</text>
<text x="436.9" y="385.4">61.26 in^2</text>
<text x="399.7" y="391.8">ASK TEAM MEMBER</text>
<text x="400.1" y="402.5">C</text>
<text x="436.6" y="408.7">24/12/2024</text>
<text x="450.9" y="408.8">24/12/2024</text>
<text x="466" y="408.9">24/12/2024</text>
</g>
<g font-size="2.5">
<text x="96.2" y="74">1</text>
<text x="187.5" y="155.6">1</text>
<text x="325.2" y="155.2">1</text>
<text x="554.9" y="218.3">DEBURR AND REMOVE SHARP</text>
<text x="555.2" y="221">EDGES UNLESS SHARP EDGE</text>
<text x="556.1" y="227.1">UNSP.RADII</text>
<text x="556.8" y="223.8">REQUIREMENT SPECIFIED</text>
<text x="571.4" y="226.9">UNSP.CHF.</text>
<text x="559.2" y="229.9">0.5 R</text>
<text x="572.3" y="230.1">0.5 X 45</text>
<text x="559.8" y="238">UP TO 10</text>
<text x="576.1" y="238.1">±1.5°</text>
<text x="558.5" y="242.2">10 UP TO 50</text>
<text x="575.5" y="242.3">±0°50'</text>
<text x="557.4" y="250.7">120 UP TO 400</text>
<text x="557.9" y="246.5">50 UP TO 120</text>
<text x="575.5" y="250.7">±0°15'</text>
<text x="575.5" y="246.5">±0°25'</text>
<text x="558.7" y="259.4">0.5 UP TO 3</text>
<text x="559.5" y="263.7">3 UP TO 6</text>
<text x="576.6" y="263.6">±0.2</text>
<text x="576.6" y="259.4">±0.1</text>
<text x="559" y="267.9">6 UP TO 30</text>
<text x="576.6" y="267.9">±0.5</text>
<text x="557.8" y="272.2">30 UP TO 120</text>
<text x="576.6" y="272.2">±0.8</text>
<text x="556.9" y="280.7">315 UP TO 1000</text>
<text x="557.3" y="276.4">120 UP TO 315</text>
<text x="576.6" y="276.4">±1.2</text>
<text x="577.7" y="280.7">±2</text>
<text x="556.4" y="284.9">1000 UP TO 2000</text>
<text x="577.6" y="284.9">±3</text>
<text x="558.9" y="289.2">OVER 2000</text>
<text x="577.7" y="289.3">±4</text>
<text x="560" y="297.9">UP TO 10</text>
<text x="577.1" y="297.9">±1°</text>
<text x="558.5" y="302.1">10 UP TO 50</text>
<text x="575.5" y="302.1">±0°30'</text>
<text x="557.4" y="310.6">120 UP TO 400</text>
<text x="558.2" y="306.3">50 UP TO 120</text>
<text x="575.5" y="310.6">±0°10'</text>
<text x="575.5" y="306.4">±0°20'</text>
<text x="558.8" y="319.2">0.5 UP TO 3</text>
<text x="559.4" y="323.4">3 UP TO 6</text>
<text x="576.6" y="319.2">±0.1</text>
<text x="576.6" y="323.5">±0.1</text>
<text x="558.9" y="327.7">6 UP TO 30</text>
<text x="576.7" y="327.7">±0.2</text>
<text x="557.8" y="332">30 UP TO 120</text>
<text x="576.6" y="332">±0.3</text>
<text x="556.8" y="340.5">315 UP TO 1000</text>
<text x="557.3" y="336.3">120 UP TO 315</text>
<text x="576.6" y="336.3">±0.5</text>
<text x="576.6" y="340.5">±0.8</text>
<text x="556.2" y="344.7">1000 UP TO 2000</text>
<text x="576.6" y="344.7">±1.2</text>
<text x="405.3" y="351.5">1</text>
<text x="558.9" y="349">OVER 2000</text>
<text x="577.6" y="349">±2</text>
<text x="470.9" y="385.5">#</text>
<text x="554.2" y="391.1">$ REF. NOTE</text>
</g>
<text font-size="2.4" x="524.3" y="351.2">24/12/2024</text>
<g font-size="2.1">
<text x="558.5" y="232.4">UNSPECIFIED TOL.(FAB)</text>
<text x="559.5" y="234.7">FOR ANGULAR IN mm.</text>
<text x="558.6" y="253.9">UNSPECIFIED TOL.(FAB)</text>
<text x="560.7" y="256.3">FOR LINEAR IN mm.</text>
<text x="558.7" y="292.3">UNSPECIFIED TOL.(M/C)</text>
<text x="559.6" y="294.7">FOR ANGULAR IN mm.</text>
<text x="558.7" y="313.7">UNSPECIFIED TOL.(M/C)</text>
<text x="560.6" y="316.1">FOR LINEAR IN mm.</text>
<text x="7.7" y="409.8" transform="rotate(-90 7.7 409.8)">\\parienggnew\BT10ENGG\24-25\P24T9 - KOEL Kagal Engine Assy Line\ExDM Uploading\P24T9A011078.dft</text>
</g>
</svg>
